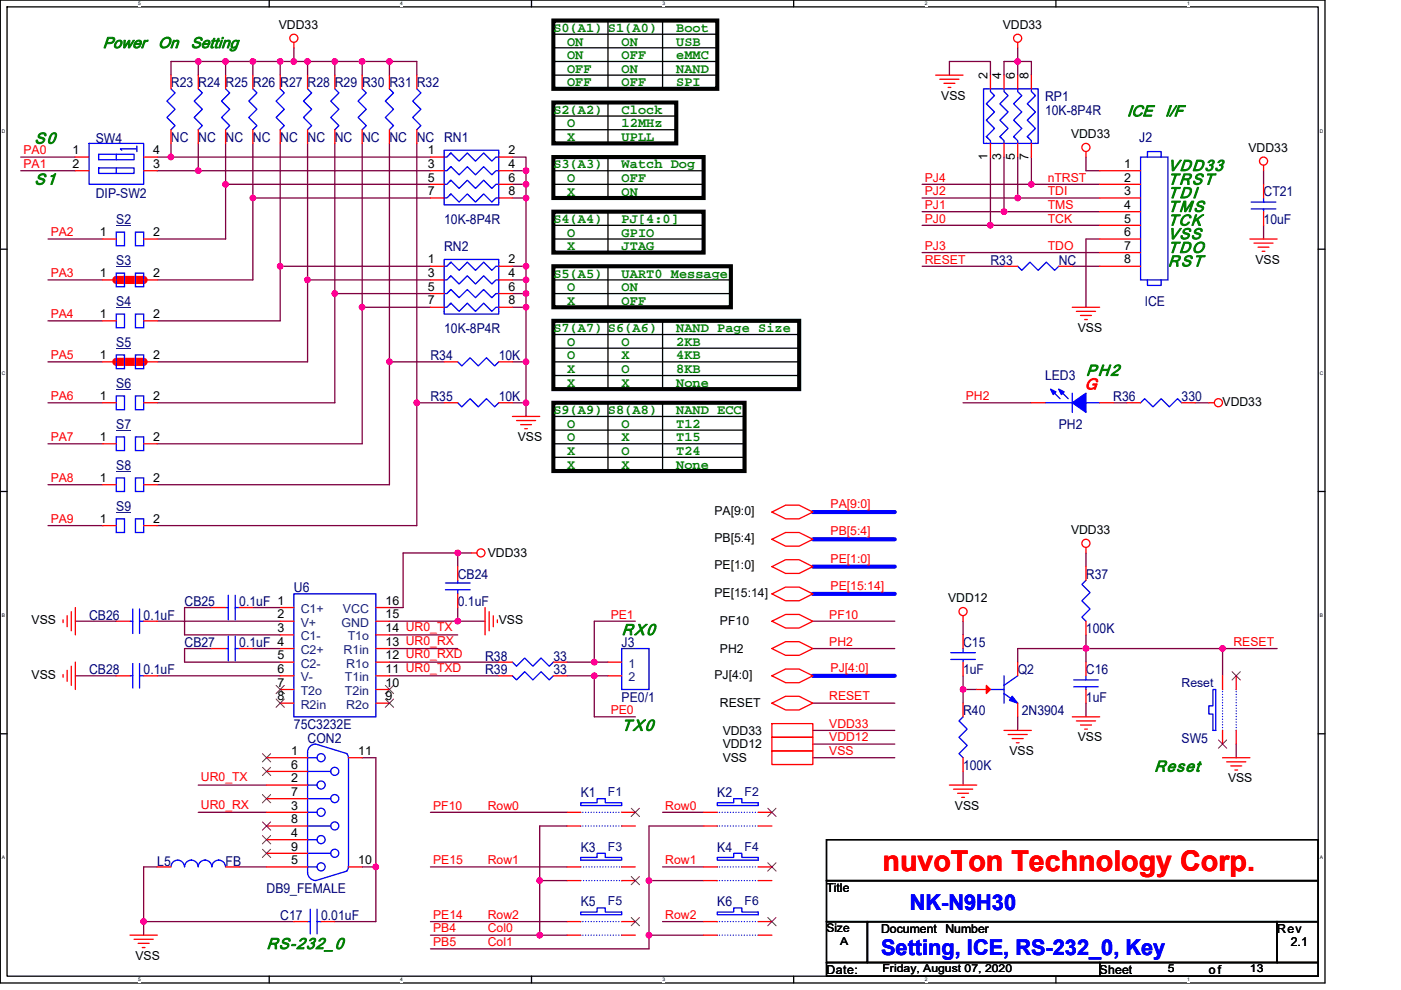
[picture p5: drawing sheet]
<svg xmlns="http://www.w3.org/2000/svg" width="297mm" height="210mm" viewBox="0 0 297 210" stroke-linecap="round" stroke-linejoin="round" font-family="sans-serif">
<path d="M.1 0h280.8v208.5h-280.8zM1.5 1.5h278v205.6h-278z" fill="none" stroke="#000" stroke-width=".28"/>
<g fill="#fff">
<path d="M29.3 .2h.6v1.1h-.6z"/>
<path d="M29.3 207.2h.6v1.2h-.6z"/>
</g>
<path d="M57.1 0v1.5M57.1 207.1v1.4" fill="none" stroke="#000" stroke-width=".28"/>
<g fill="#fff">
<path d="M84.9 .2h.5v1.1h-.5z"/>
<path d="M84.9 207.2h.5v1.2h-.5z"/>
</g>
<path d="M112.7 0v1.5M112.7 207.1v1.4" fill="none" stroke="#000" stroke-width=".28"/>
<g fill="#fff">
<path d="M140.5 .2h.6v1.1h-.6z"/>
<path d="M140.5 207.2h.6v1.2h-.6z"/>
</g>
<path d="M168.3 0v1.5M168.3 207.1v1.4" fill="none" stroke="#000" stroke-width=".28"/>
<g fill="#fff">
<path d="M196.1 .2h.5v1.1h-.5z"/>
<path d="M196.1 207.2h.5v1.2h-.5z"/>
</g>
<path d="M223.9 0v1.5M223.9 207.1v1.4" fill="none" stroke="#000" stroke-width=".28"/>
<g fill="#fff">
<path d="M251.7 .2h.5v1.1h-.5z"/>
<path d="M251.7 207.2h.5v1.2h-.5z"/>
<path d="M.4 27.2h.8v1.1h-.8z"/>
<path d="M279.8 27.2h.8v1.1h-.8z"/>
<path d="M.4 78.5h.8v1.2h-.8z"/>
<path d="M279.8 78.5h.8v1.2h-.8z"/>
</g>
<path d="M.1 52.9h1.4M279.5 52.9h1.4" fill="none" stroke="#000" stroke-width=".28"/>
<g fill="#fff">
<path d="M.4 129.9h.7v1.2h-.7z"/>
<path d="M279.8 129.9h.7v1.2h-.7z"/>
</g>
<path d="M.1 104.2h1.4M279.5 104.2h1.4" fill="none" stroke="#000" stroke-width=".28"/>
<g fill="#fff">
<path d="M.4 181.3h.7v1.2h-.7z"/>
<path d="M279.8 181.3h.7v1.2h-.7z"/>
</g>
<g fill="none" stroke="#000" stroke-width=".28">
<path d="M117.3 7.3h34.8M117.3 10.1h34.8M117.3 13h34.8M117.3 15.9h34.8M128.9 4.4v14.4M140.5 4.4v14.4M117.3 24.6h26.1M117.3 27.5h26.1M117.3 36.2h31.9M117.3 39.1h31.9M128.9 21.7v8.7M128.9 33.3v8.7"/>
<path d="M117.3 47.8h31.9M117.3 50.7h31.9M117.3 59.4h37.7M128.9 44.9v8.7M128.9 56.5v8.7M117.3 62.3h37.7M117.3 71h52.1M117.3 73.9h52.1M117.3 76.8h52.1M117.3 79.7h52.1M128.9 68.1v14.4M140.5 68.1v14.4"/>
<path d="M117.3 91.2h40.6M117.3 88.3h40.6M117.3 94.1h40.6M117.3 97h40.6M128.9 85.4v14.5M140.5 85.4v14.5M.1 155.6h1.4M279.5 155.6h1.4M175.2 178.1h104.3v8.7h-104.3zM175.2 186.8h104.3v8.7h-104.3zM175.2 195.5h8.7v8.7h-8.7zM183.9 195.5h86.9v8.7h-86.9z"/>
<path d="M270.8 195.5h8.7v8.7h-8.7zM175.2 204.2h57.9v2.9h-57.9zM233.1 204.2h46.4v2.9h-46.4z"/>
</g>
<path d="M117.3 4.4h34.8v14.4h-34.8zM117.3 21.7h26.1v8.7h-26.1zM117.3 33.3h31.9v8.7h-31.9zM117.3 44.9h31.9v8.7h-31.9zM117.3 56.5h37.7v8.7h-37.7zM117.3 68.1h52.1v14.4h-52.1zM117.3 85.4h40.6v14.5h-40.6z" fill="none" stroke="#000" stroke-width=".87"/>
<path d="M24.7 59.4h5.8M24.7 76.8h5.8" fill="none" stroke="#f00" stroke-width="1.7"/>
<g fill="none" stroke="#800040" stroke-width=".28">
<path d="M42 13h-5.7v2.9M42 13v2.9M42 13h5.8M47.8 13v2.9M47.8 13h5.8M53.6 13v2.9M53.6 13h5.8M59.4 13v2.9M59.4 13h2.9M62.3 10.1v2.9M62.3 13h2.9M65.2 13v2.9"/>
<path d="M65.2 13h5.8M71 13v2.9M71 13h5.8M76.8 13v2.9M76.8 13h5.8M82.6 13v2.9M82.6 13h5.8v2.9M201.3 15.9v-2.9h8.7v2.9M215.8 13h-2.9v2.9M215.8 10.1v2.9M215.8 13h2.9v2.9M215.8 13v2.9"/>
<path d="M4.4 33.3h11.6M4.4 36.2h11.6M33.4 36.2h8.6M33.4 33.3h2.9M36.3 33.3h55M36.3 30.4v2.9M42 30.4v5.8M42 36.2h49.3M47.8 39.1h43.5M47.8 39.1v11.6h-14.4M47.8 30.4v8.7M53.6 30.4v11.6"/>
<path d="M59.4 30.4v26.1M65.2 30.4v29M71 30.4v31.9M76.8 30.4v34.8M82.6 30.4v46.4M88.4 30.4v55M108.6 39.1h2.9v2.9M108.6 36.2h2.9M108.6 33.3h2.9v2.9M111.5 36.2v2.9M195.5 39.1h23.2M210 33.3v14.5"/>
<path d="M212.9 33.3v11.6M215.8 33.3v8.7M218.7 39.1h14.4M218.7 33.3v5.8M230.2 33.3v2.9h2.9M267.9 36.2v2.9M10.2 50.7h11.6M10.2 59.4h11.6M53.6 42v17.4h-20.2M53.6 42h37.7M59.4 56.5v11.6h-26M59.4 56.5h31.9"/>
<path d="M65.2 59.4v17.4h-31.8M65.2 59.4h26.1M108.6 59.4h2.9v2.9M108.6 56.5h2.9v2.9M108.6 42h2.9M111.5 42v14.5M195.5 47.8h14.5M195.5 42h20.3M195.5 53.6h37.6M195.5 56.5h17.4M195.5 44.9h17.4M210 47.8h23.1"/>
<path d="M212.9 44.9h20.2M215.8 42h17.3M227.3 56.5h5.8M233.1 50.7h-2.9v14.5M267.9 47.8v2.9M10.2 76.8h11.6M10.2 68.1h11.6M71 62.3h20.3M71 62.3v23.1h-37.6M76.8 65.2v28.9h-43.4M76.8 65.2h14.5M82.6 76.8v26h-49.2"/>
<path d="M82.6 76.8h11.6M108.6 76.8h2.9M108.6 65.2h2.9M108.6 62.3h2.9M111.5 76.8v8.6M111.5 65.2v11.6M111.5 62.3v2.9M10.2 85.4h11.6M10.2 94.1h11.6M88.4 85.4v26.1h-55M88.4 85.4h5.8M108.6 85.4h2.9"/>
<path d="M111.5 85.4v2.9M204.2 85.4h14.5M236 85.4h2.9M253.4 85.4h2.9M10.2 102.8h11.6M10.2 111.5h11.6M97 117.3v2.9M97 117.3h-11.5v11.6h-2.9M97 117.3h2.9M230.2 117.3v2.9M16 131.8h8.7M33.4 131.8h26"/>
<path d="M44.9 137.6h-5.8v2.8h20.3M44.9 128.9h-5.8v5.8h20.3M53.6 137.6h5.8M53.6 128.9h5.8M82.6 134.7h14.4M82.6 137.6h14.4M82.6 131.8h14.4M97 128.9v2.9M97 131.8h5.8M134.7 131.8h-8.7v8.6M172.3 131.8h17.4M172.3 137.6h17.4"/>
<path d="M204.2 131.8v2.9M230.2 134.7v2.9M230.2 137.6h29M230.2 137.6v2.8M230.2 137.6h-14.4v2.8M259.2 137.6h11.6M259.2 137.6v5.7M16 143.3h8.7M33.4 143.3h26M82.6 143.3h23.1M82.6 140.4h23.1M120.2 140.4h5.8"/>
<path d="M120.2 143.3h5.8M126 140.4h2.9M126 143.3v8.7h8.7M126 143.3h2.9M172.3 154.9h17.4M172.3 149.1h17.4M172.3 157.8h17.4M204.2 146.2h2.9M204.2 143.3v2.9M204.2 146.2v2.9M215.8 152v2.9M230.2 149.1v2.9"/>
<path d="M262.1 157.8v2.9M42 172.3h14.5M42 166.5h14.5M76.8 160.7h2.9v23.2M91.3 172.3h28.9M120.2 175.2h-5.8v11.6M140.5 172.3h8.7M149.2 175.2h-11.6v11.6M172.3 160.7h17.4M204.2 163.6v2.9M30.5 195.5v2.9M30.5 195.5h31.8"/>
<path d="M33.4 183.9h-2.9v11.6M50.7 183.9h5.8M76.8 183.9h2.9M79.7 183.9v11.6h-8.7M91.3 195.5h28.9M91.3 183.9h28.9M91.3 198.4h23.1M114.4 198.4h5.8M114.4 186.8h5.8M114.4 186.8v11.6M137.6 198.4v2.9h-46.3M137.6 186.8v11.6"/>
<path d="M137.6 198.4h11.6M137.6 186.8h11.6M140.5 183.9h8.7M140.5 195.5h8.7"/>
</g>
<g fill="#f0f" stroke="#f0f" stroke-width=".28">
<circle cx="210" cy="47.8" r=".57"/>
<circle cx="111.5" cy="85.4" r=".57"/>
<circle cx="111.5" cy="76.7" r=".57"/>
<circle cx="97" cy="117.3" r=".57"/>
<circle cx="97" cy="131.7" r=".57"/>
<circle cx="79.7" cy="183.9" r=".57"/>
<circle cx="204.2" cy="146.2" r=".57"/>
<circle cx="218.7" cy="39.1" r=".57"/>
<circle cx="215.8" cy="42" r=".57"/>
<circle cx="212.9" cy="44.9" r=".57"/>
<circle cx="215.8" cy="13" r=".57"/>
<circle cx="137.6" cy="198.4" r=".57"/>
<circle cx="137.6" cy="186.8" r=".57"/>
<circle cx="114.4" cy="186.8" r=".57"/>
<circle cx="114.4" cy="198.4" r=".57"/>
<circle cx="259.2" cy="137.5" r=".57"/>
<circle cx="230.2" cy="137.5" r=".57"/>
<circle cx="30.4" cy="195.5" r=".57"/>
<circle cx="42" cy="13" r=".57"/>
<circle cx="82.6" cy="13" r=".57"/>
<circle cx="76.8" cy="13" r=".57"/>
<circle cx="71" cy="13" r=".57"/>
<circle cx="62.3" cy="13" r=".57"/>
<circle cx="59.4" cy="13" r=".57"/>
<circle cx="53.6" cy="13" r=".57"/>
<circle cx="47.8" cy="13" r=".57"/>
<circle cx="65.2" cy="13" r=".57"/>
<circle cx="65.2" cy="59.4" r=".57"/>
<circle cx="71" cy="62.2" r=".57"/>
<circle cx="76.8" cy="65.1" r=".57"/>
<circle cx="82.6" cy="76.7" r=".57"/>
<circle cx="36.2" cy="33.3" r=".57"/>
<circle cx="42" cy="36.2" r=".57"/>
<circle cx="47.8" cy="39.1" r=".57"/>
<circle cx="53.6" cy="42" r=".57"/>
<circle cx="59.4" cy="56.5" r=".57"/>
<circle cx="88.3" cy="85.4" r=".57"/>
<circle cx="111.5" cy="65.1" r=".57"/>
<circle cx="111.5" cy="62.2" r=".57"/>
<circle cx="111.5" cy="59.4" r=".57"/>
<circle cx="111.5" cy="56.5" r=".57"/>
<circle cx="111.5" cy="42" r=".57"/>
<circle cx="111.5" cy="39.1" r=".57"/>
<circle cx="111.5" cy="36.2" r=".57"/>
<circle cx="126" cy="140.4" r=".57"/>
<circle cx="126" cy="143.3" r=".57"/>
</g>
<path d="M172.3 108.6h17.4M172.3 114.4h17.4M172.3 126h17.4M172.3 120.2h17.4M172.3 143.3h17.4" fill="none" stroke="#00f" stroke-width=".87"/>
<g fill="none" stroke="#f00" stroke-width=".28">
<path d="M36.3 15.9v2.9M42 15.9v2.9M47.8 15.9v2.9M53.6 15.9v2.9M59.4 15.9v2.9M62.3 9v1.1M65.2 15.9v2.9M71 15.9v2.9M76.8 15.9v2.9M82.6 15.9v2.9M88.4 15.9v2.9M198.4 15.9h5.8"/>
<path d="M199.3 16.8h4M200.1 17.7h2.4M201 18.5h.6M210 15.9v2.9M212.9 15.9v2.9M215.8 9v1.1M215.8 15.9v2.9M218.7 15.9v2.9M16 33.3h2.9M16 36.2h2.9M30.5 33.3h2.9M30.5 36.2h2.9"/>
<path d="M36.3 27.5v2.9M42 27.5v2.9M47.8 27.5v2.9M53.6 27.5v2.9M59.4 27.5v2.9M65.2 27.5v2.9M71 27.5v2.9M76.8 27.5v2.9M82.6 27.5v2.9M88.4 27.5v2.9M91.3 33.3h2.9M91.3 36.2h2.9"/>
<path d="M91.3 39.1h2.9M105.7 33.3h2.9M105.7 36.2h2.9M105.7 39.1h2.9M210 30.4v2.9M212.9 30.4v2.9M215.8 30.4v2.9M218.7 30.4v2.9M230.2 32.2v1.1M233.1 36.2h8.7M233.1 39.1h8.7M267.9 35.1v1.1"/>
<path d="M267.9 39.1v2.9M21.8 50.7h2.9M21.8 59.4h2.9M30.5 50.7h2.9M30.5 59.4h2.9M91.3 56.5h2.9M91.3 59.4h2.9M91.3 42h2.9M105.7 56.5h2.9M105.7 59.4h2.9M105.7 42h2.9M212.9 56.5h2.9"/>
<path d="M224.5 56.5h2.8M233.1 42h8.7M233.1 44.9h8.7M233.1 47.8h8.7M233.1 50.7h8.7M233.1 53.6h8.7M233.1 56.5h8.7M265 50.7h5.8M265.9 51.6h4M266.7 52.4h2.3M267.6 53.3h.6M267.9 44.9v2.9"/>
<path d="M21.8 76.8h2.9M21.8 68.1h2.9M30.5 76.8h2.9M30.5 68.1h2.9M91.3 62.3h2.9M91.3 65.2h2.9M94.2 76.8h2.8M105.7 62.3h2.9M105.7 65.2h2.9M105.7 76.8h2.9M227.3 65.2h5.8M228.2 66h4.1"/>
<path d="M229.1 66.9h2.3M230 67.8h.5M21.8 85.4h2.9M21.8 94.1h2.9M30.5 85.4h2.9M30.5 94.1h2.9M94.2 85.4h2.8M105.7 85.4h2.9M108.6 88.3h5.8M109.5 89.2h4.1M110.4 90.1h2.3M111.2 90.9h.6"/>
<path d="M218.7 85.4h2.9M233.1 85.4h2.9M238.9 85.4h2.9M250.5 85.4h2.9M256.3 85.4h1.2M21.8 102.8h2.9M21.8 111.5h2.9M30.5 102.8h2.9M30.5 111.5h2.9M99.9 117.3h1.2M163.7 108.6l2.9-1.5h2.8l2.9 1.5-2.9 1.4h-2.8zM163.7 114.4l2.9-1.5h2.8l2.9 1.5-2.9 1.4h-2.8z"/>
<path d="M230.2 116.1v1.2M13.4 131.5v.6M14.2 130.6v2.3M15.1 129.7v4.1M16 128.9v5.8M24.7 131.8h2.9M30.5 131.8h2.9M44.9 128.9h2.9M44.9 137.6h2.9M50.7 128.9h2.9M50.7 137.6h2.9M59.4 128.9h2.9"/>
<path d="M59.4 131.8h2.9M59.4 134.7h2.9M59.4 137.6h2.9M79.7 128.9h2.9M79.7 131.8h2.9M79.7 134.7h2.9M79.7 137.6h2.9M97 120.2v2.9M97 126v2.9M102.8 128.9v5.8M103.7 129.7v4.1M104.6 130.6v2.3"/>
<path d="M105.4 131.5v.6M163.7 131.8l2.9-1.5h2.8l2.9 1.5-2.9 1.4h-2.8zM163.7 126l2.9-1.5h2.8l2.9 1.5-2.9 1.4h-2.8zM163.7 120.2l2.9-1.5h2.8l2.9 1.5-2.9 1.4h-2.8zM163.7 137.6l2.9-1.5h2.8l2.9 1.5-2.9 1.4h-2.8zM204.2 130.6v1.2M204.2 134.7v2.9M230.2 120.2v2.9M230.2 131.8v2.9M13.4 143.1v.5M14.2 142.2v2.3M15.1 141.3v4.1"/>
<path d="M16 140.4v5.8M24.7 143.3h2.9M30.5 143.3h2.9M59.4 140.4h2.9M59.4 143.3h2.9M59.4 146.2h2.9M59.4 149.1h2.9M79.7 140.4h2.9M79.7 143.3h2.9M79.7 146.2h2.9M79.7 149.1h2.9M105.7 140.4h2.9"/>
<path d="M105.7 143.3h2.9M117.3 140.4h2.9M117.3 143.3h2.9M128.9 140.4h2.9M128.9 143.3h2.9M163.7 153.5h8.6v2.9h-8.6zM163.7 149.1l2.9-1.4h2.8l2.9 1.4-2.9 1.5h-2.8zM163.7 159.3h8.6v2.9h-8.6zM163.7 156.4h8.6v2.9h-8.6zM163.7 143.3l2.9-1.4h2.8l2.9 1.4-2.9 1.5h-2.8zM204.2 140.4v2.9M204.2 149.1v2.9"/>
<path d="M207.1 146.2h2.9M212.9 154.9h5.8M213.7 155.8h4.1M214.6 156.7h2.3M215.5 157.5h.6M215.8 149.1v2.9M215.8 140.4v2.9M227.3 152h5.8M228.2 152.9h4.1M229.1 153.8h2.3M230 154.6h.5M230.2 146.2v2.9"/>
<path d="M230.2 140.4v2.9M259.2 154.9v2.9M259.2 143.3v2.9M262.1 154.9v2.9M262.1 143.3v2.9M56.5 160.7h8.7M56.5 163.6h8.7M56.5 166.5h8.7M56.5 169.4h8.7M56.5 172.3h8.7M56.5 175.2h8.7M56.5 178.1h8.7"/>
<path d="M73.9 160.7h2.9M120.2 172.3h2.9M120.2 175.2h2.9M131.8 172.3h2.9M131.8 175.2h2.9M149.2 172.3h2.9M149.2 175.2h2.9M160.8 172.3h2.9M160.8 175.2h2.9M201.3 166.5h5.8M202.2 167.4h4M203 168.3h2.4"/>
<path d="M203.9 169.1h.6M204.2 160.7v2.9M259.2 160.7h5.8M260.1 161.6h4M260.9 162.5h2.4M261.8 163.3h.6M27.6 198.4h5.8M28.4 199.2h4.1M33.4 183.9h2.9M47.8 183.9h2.9M56.5 181h8.7M56.5 183.9h8.7"/>
<path d="M62.3 195.5h2.9M68.1 195.5h2.9M73.9 183.9h2.9M120.2 183.9h2.9M120.2 186.8h2.9M120.2 195.5h2.9M120.2 198.4h2.9M131.8 183.9h2.9M131.8 186.8h2.9M131.8 195.5h2.9M131.8 198.4h2.9M149.2 195.5h2.9"/>
<path d="M149.2 198.4h2.9M149.2 183.9h2.9M149.2 186.8h2.9M160.8 195.5h2.9M160.8 198.4h2.9M160.8 183.9h2.9M160.8 186.8h2.9M29.3 200.1h2.3M30.2 201h.6"/>
<circle cx="62.3" cy="8.1" r=".86"/>
<circle cx="215.8" cy="8.1" r=".86"/>
<circle cx="230.2" cy="31.3" r=".86"/>
<circle cx="267.9" cy="34.2" r=".86"/>
<circle cx="258.3" cy="85.4" r=".86"/>
<circle cx="102" cy="117.3" r=".86"/>
<circle cx="230.2" cy="115.2" r=".86"/>
<circle cx="204.2" cy="129.7" r=".86"/>
</g>
<g fill="none" stroke="#00f" stroke-width=".28">
<path d="M36.3 18.8l.8 .9-1.7 1.7 1.7 1.8-1.7 1.7 1.7 1.7-.8 .9M42 18.8l.9 .9-1.7 1.7 1.7 1.8-1.7 1.7 1.7 1.7-.9 .9M47.8 18.8l.9 .9-1.7 1.7 1.7 1.8-1.7 1.7 1.7 1.7-.9 .9M53.6 18.8l.9 .9-1.8 1.7 1.8 1.8-1.8 1.7 1.8 1.7-.9 .9M59.4 18.8l.9 .9-1.8 1.7 1.8 1.8-1.8 1.7 1.8 1.7-.9 .9M65.2 18.8l.9 .9-1.8 1.7 1.8 1.8-1.8 1.7 1.8 1.7-.9 .9M71 18.8l.9 .9-1.8 1.7 1.8 1.8-1.8 1.7 1.8 1.7-.9 .9M76.8 18.8l.9 .9-1.8 1.7 1.8 1.8-1.8 1.7 1.8 1.7-.9 .9M82.6 18.8l.8 .9-1.7 1.7 1.7 1.8-1.7 1.7 1.7 1.7-.8 .9M88.4 18.8l.8 .9-1.7 1.7 1.7 1.8-1.7 1.7 1.7 1.7-.8 .9M208.5 18.8h11.6v11.6h-11.6zM210 18.8v.6l.9 .9-1.8 1.7 1.8 1.7-1.8 1.8 1.8 1.7-1.8 1.8 .9 .8v.6"/>
<path d="M212.9 18.8v.6l.8 .9-1.7 1.7 1.7 1.7-1.7 1.8 1.7 1.7-1.7 1.8 .9 .8v.6M215.8 18.8v.6l.8 .9-1.7 1.7 1.7 1.7-1.7 1.8 1.7 1.7-1.7 1.8 .9 .8v.6M218.7 18.8v.6l.8 .9-1.7 1.7 1.7 1.7-1.7 1.8 1.7 1.7-1.7 1.8 .9 .8v.6M18.9 30.4h11.6v8.7h-11.6zM20.9 32.7h7.5v1.2h-7.5zM20.9 35.6h7.5v1.2h-7.5zM24.7 32.7v1.2M24.7 35.6v1.2M29 31v1.2M29 31.6h-3.5l.3 .3M94.2 33.3h.5l.9-.9 1.7 1.8 1.8-1.8 1.7 1.8 1.7-1.8 1.8 1.8 .9-.9h.5M94.2 36.2h.5l.9-.9 1.7 1.8 1.8-1.8 1.7 1.8 1.7-1.8 1.8 1.8 .9-.9h.5"/>
<path d="M94.2 39.1h.5l.9-.9 1.7 1.8 1.8-1.8 1.7 1.8 1.7-1.8 1.8 1.8 .9-.9h.5M94.2 31.9h11.5v11.6h-11.5zM95.6 32.4l-.3 .3M95.6 35.3l-.3 .3M95.6 38.2l-.3 .3M209.1 29l.3 .3M212 29l.3 .3M214.9 29l.3 .3M217.8 29l.3 .3M241.8 33.3h5.8v26.1h-5.8zM243.3 33.3v-1.1h2.9v1.1M24.7 49.2h1.7v2.9h-1.7z"/>
<path d="M24.7 57.9h1.7v2.9h-1.7zM28.7 49.2h1.8v2.9h-1.8zM28.7 57.9h1.8v2.9h-1.8zM94.2 56.5h.5l.9-.9 1.7 1.7 1.8-1.7 1.7 1.7 1.7-1.7 1.8 1.7 .9-.8h.5M94.2 59.4h.5l.9-.9 1.7 1.7 1.8-1.7 1.7 1.7 1.7-1.7 1.8 1.7 .9-.8h.5M94.2 42h.5l.9-.9 1.7 1.8 1.8-1.8 1.7 1.8 1.7-1.8 1.8 1.8 .9-.9h.5M94.2 55h11.5v11.6h-11.5zM95.6 55.6l-.3 .3M95.6 58.5l-.3 .3M95.6 41.1l-.3 .3M215.8 56.5l.8 .8 1.8-1.7 1.7 1.7 1.7-1.7 1.8 1.7 .9-.8M243.3 59.4v1.1h2.9v-1.1"/>
<path d="M265.3 42.9h5.2M265.3 44.3h5.2M267.9 44.3v.6M267.9 42v.9M24.7 75.3h1.7v2.9h-1.7zM24.7 66.6h1.7v2.9h-1.7zM28.7 75.3h1.8v2.9h-1.8zM28.7 66.6h1.8v2.9h-1.8zM94.2 62.3h.5l.9-.9 1.7 1.7 1.8-1.7 1.7 1.7 1.7-1.7 1.8 1.7 .9-.8h.5M94.2 65.2h.5l.9-.9 1.7 1.7 1.8-1.7 1.7 1.7 1.7-1.7 1.8 1.7 .9-.8h.5M95.6 61.4l-.3 .3M95.6 64.3l-.3 .3"/>
<path d="M97 76.8l.9 .8 1.8-1.7 1.7 1.7 1.7-1.7 1.8 1.7 .8-.8M24.7 84h1.7v2.9h-1.7zM24.7 92.7h1.7v2.9h-1.7zM28.7 84h1.8v2.9h-1.8zM28.7 92.7h1.8v2.9h-1.8zM97 85.4l.9 .9 1.8-1.7 1.7 1.7 1.7-1.7 1.8 1.7 .8-.9M221.6 85.4h5.7M223 82.8l1.7 1.8M224.7 82.8l1.8 1.8M227.3 83.4v4.1M230.2 85.4h2.9M241.8 85.4l.9-.8 1.8 1.7 1.7-1.7 1.7 1.7 1.8-1.7 .8 .8"/>
<path d="M24.7 101.4h1.7v2.8h-1.7zM24.7 110h1.7v2.9h-1.7zM28.7 101.4h1.8v2.8h-1.8zM28.7 110h1.8v2.9h-1.8zM27.6 131.8h.5M28.1 129.2v5.2M29.6 131.8h.9M29.6 129.2v5.2M47.8 128.9h.6M47.8 137.6h.6M48.4 126.3v5.2M48.4 134.9v5.3"/>
<path d="M49.9 126.3v5.2M49.9 134.9v5.3M49.9 128.9h.8M49.9 137.6h.8M62.3 126h17.4v26h-17.4zM94.4 125.1h5.3M94.4 123.7h5.3M97 123.1v.6M97 125.1v.9M131.8 137.6h5.8v8.6h-5.8zM201.6 138.4h5.2M201.6 139.9h5.2"/>
<path d="M204.2 139.9v.5M204.2 137.6v.8M230.2 123.1l-.8 .9 1.7 1.7-1.7 1.7 1.7 1.8-1.7 1.7 .8 .9M27.6 143.3h.5M28.1 140.7v5.2M29.6 143.3h.9M29.6 140.7v5.2M73.5 159.9l.4 .8v23.2l-.4 .8M73.6 159.9l-6.7-2.1a1.71 1.71 0 0 0-1.7 1.7v25.5a1.73 1.73 0 0 0 1.7 1.8M108.6 140.4l.9 .9 1.7-1.7 1.8 1.7 1.7-1.7 1.8 1.7 .8-.9M108.6 143.3l.9 .9 1.7-1.7 1.8 1.7 1.7-1.7 1.8 1.7 .8-.9M204.2 152l-.9 .9 1.8 1.7-1.8 1.8 1.8 1.7-1.8 1.8 .9 .8"/>
<path d="M210 146.2h2.9M212.9 147.1l2.9 2M212.9 143.3v5.8M215.8 143.3l-2.9 2.1M227.6 144.2h5.3M227.6 145.7h5.3M230.2 145.7v.5M230.2 143.3v.9M257.2 146.2h.6v8.7h-.6v-3.5h-.9v-1.7h.9zM65.2 163.6h4.9M65.2 169.4h4.9M65.2 175.2h4.9"/>
<path d="M65.2 160.7h2M65.2 166.5h2M65.2 172.3h2M65.2 178.1h2M123.1 170.3h3.5v-.9h1.7v.9h3.5v.6h-8.7zM152.1 170.3h3.5v-.9h1.7v.9h3.5v.6h-8.7zM36.3 183.9a1.43 1.43 0 0 1 1.4-1.5 1.43 1.43 0 0 1 1.4 1.5 1.46 1.46 0 0 1 1.5-1.5 1.45 1.45 0 0 1 1.4 1.5 1.46 1.46 0 0 1 1.5-1.5 1.45 1.45 0 0 1 1.4 1.5M44.9 183.9a1.42 1.42 0 0 1 1.5-1.5h-.1a1.45 1.45 0 0 1 1.5 1.5M65.2 181h4.9M65.2 195.5h.6M65.2 183.9h2M65.8 192.8v5.3"/>
<path d="M67.2 195.5h.9M67.2 192.8v5.3M73.6 184.7l-6.7 2.1M123.1 181.9h3.5v-.9h1.7v.9h3.5v.5h-8.7zM123.1 193.4h3.5v-.8h1.7v.8h3.5v.6h-8.7zM152.1 193.4h3.5v-.8h1.7v.8h3.5v.6h-8.7zM152.1 181.9h3.5v-.9h1.7v.9h3.5v.5h-8.7z"/>
<circle cx="68.1" cy="166.5" r=".86"/>
<circle cx="68.1" cy="172.3" r=".86"/>
<circle cx="68.1" cy="178.1" r=".86"/>
<circle cx="68.1" cy="160.7" r=".86"/>
<circle cx="71" cy="163.6" r=".86"/>
<circle cx="71" cy="175.2" r=".86"/>
<circle cx="71" cy="169.4" r=".86"/>
<circle cx="68.1" cy="183.9" r=".86"/>
<circle cx="71" cy="181" r=".86"/>
</g>
<path d="M24.7 47.9h3.1M24.7 56.6h3.1M24.7 73.9h3.1M24.7 65.3h3.1M24.7 82.6h3.1M24.7 100h3.1M24.7 91.3h3.1M24.7 108.7h3.1M131.8 137.6h2.7" fill="none" stroke="#000080" stroke-width=".21"/>
<g fill="none" stroke="#00f" stroke-width=".28" stroke-dasharray="0 .6">
<path d="M259.2 154.9v-8.7M259.2 146.2h.1M262.1 154.9v-8.7M262.1 146.2h.1M123.1 172.3h.1M123.1 175.2h.1M131.8 172.3h-8.7M131.8 175.2h-8.7M152.1 172.3h.1M152.1 175.2h.1M160.8 172.3h-8.7M160.8 175.2h-8.7"/>
<path d="M123.1 183.9h8.7M123.1 186.8h8.7M123.1 195.5h.1M123.1 198.4h.1M131.8 183.9h.1M131.8 186.8h.1M131.8 195.5h-8.7M131.8 198.4h-8.7M152.1 195.5h.1M152.1 198.4h.1M152.1 183.9h.1M152.1 186.8h.1"/>
<path d="M160.8 195.5h-8.7M160.8 198.4h-8.7M160.8 183.9h-8.7M160.8 186.8h-8.7"/>
</g>
<g fill="none" stroke="#804000" stroke-width=".21">
<path d="M55.6 159.9l1.8 1.7M57.4 159.9l-1.8 1.7M58.5 145.4l1.8 1.7M58.5 148.3l1.8 1.7M60.3 145.4l-1.8 1.7M60.3 148.3l-1.8 1.7M81.7 145.4l1.8 1.7M81.7 148.3l1.8 1.7M83.4 145.4l-1.7 1.7M83.4 148.3l-1.7 1.7M258.3 157l1.8 1.7M260.1 157l-1.8 1.7"/>
<path d="M261.2 142.5l1.8 1.7M263 142.5l-1.8 1.7M55.6 162.8l1.8 1.7M55.6 168.5l1.8 1.8M55.6 174.3l1.8 1.8M55.6 177.2l1.8 1.8M57.4 162.8l-1.8 1.7M57.4 168.5l-1.8 1.8M57.4 174.3l-1.8 1.8M57.4 177.2l-1.8 1.8M133.8 171.4l1.8 1.8M135.6 171.4l-1.8 1.8"/>
<path d="M162.8 171.4l1.7 1.8M164.5 171.4l-1.7 1.8M55.6 180.1l1.8 1.8M57.4 180.1l-1.8 1.8M133.8 185.9l1.8 1.8M133.8 194.6l1.8 1.8M135.6 185.9l-1.8 1.8M135.6 194.6l-1.8 1.8M162.8 194.6l1.7 1.8M162.8 183l1.7 1.8M164.5 194.6l-1.7 1.8M164.5 183l-1.7 1.8"/>
</g>
<g fill="#00f" stroke="#00f" stroke-width=".28">
<path d="M227.3 85.4l2.9-2v4.1z" fill-rule="evenodd"/>
<path d="M222.7 82.5l1.2 .6-.6 .6z" fill-rule="evenodd"/>
<path d="M224.5 82.5l1.1 .6-.6 .6z" fill-rule="evenodd"/>
<path d="M214.6 147.7l1.2 1.4-1.8-.6z" fill-rule="evenodd"/>
</g>
<path d="M209.1 145.4l.9 .8-.9 .9z" fill="#f00" stroke="#f00" stroke-width=".28"/>
<text font-size="6.1" fill="#f00" x="187.1" y="184.8">nuvoTon Technology Corp.</text>
<g font-size="4.6" fill="#00f">
<text x="192.9" y="193.1">NK-N9H30</text>
<text x="186.8" y="202.6">Setting, ICE, RS-232_0, Key</text>
</g>
<g font-size="3.4" fill="#008000">
<text x="21.8" y="10.2">Power</text>
<text x="33.5" y="10.2">On</text>
<text x="40.4" y="10.2">Setting</text>
<text x="238.9" y="24.7">ICE</text>
<text x="247" y="24.7">I/F</text>
<text x="7.3" y="30.4">S0</text>
<text x="7.3" y="39.1">S1</text>
<text x="247.6" y="36.2">VDD33</text>
<text x="247.6" y="39.1">TRST</text>
<text x="247.6" y="44.9">TMS</text>
<text x="247.6" y="47.8">TCK</text>
<text x="247.6" y="42">TDI</text>
<text x="247.6" y="50.7">VSS</text>
<text x="247.6" y="53.6">TDO</text>
<text x="247.6" y="56.5">RST</text>
<text x="230.2" y="79.7">PH2</text>
<text x="131.8" y="134.7">RX0</text>
<text x="131.8" y="155">TX0</text>
<text x="244.7" y="163.6">Reset</text>
<text x="56.5" y="201.3">RS-232_0</text>
</g>
<text font-size="3.4" fill="#f00" x="230" y="82.6">G</text>
<g font-size="2.9" fill="#008000">
<text x="117.3" y="6.8">S0(A1) S1(A0)</text>
<text x="120.2" y="9.7">ON</text>
<text x="131.8" y="9.7">ON</text>
<text x="143.4" y="9.7">USB</text>
<text x="143.4" y="6.8">Boot</text>
<text x="120.2" y="12.5">ON</text>
<text x="120.2" y="15.4">OFF</text>
<text x="131.8" y="12.5">OFF</text>
<text x="131.8" y="15.4">ON</text>
<text x="143.4" y="12.5">eMMC</text>
<text x="143.4" y="15.4">NAND</text>
<text x="120.2" y="18.3">OFF</text>
<text x="131.8" y="18.3">OFF</text>
<text x="143.4" y="18.3">SPI</text>
<text x="117.3" y="24.1">S2(A2)</text>
<text x="120.2" y="27">O</text>
<text x="120.2" y="29.9">X</text>
<text x="131.8" y="27">12MHz</text>
<text x="131.8" y="29.9">UPLL</text>
<text x="131.8" y="24.1">Clock</text>
<text x="117.3" y="35.7">S3(A3)</text>
<text x="131.8" y="35.7">Watch Dog</text>
<text x="120.2" y="38.6">O</text>
<text x="120.2" y="41.5">X</text>
<text x="131.8" y="38.6">OFF</text>
<text x="131.8" y="41.5">ON</text>
<text x="117.3" y="47.3">S4(A4)</text>
<text x="131.8" y="47.3">PJ[4:0]</text>
<text x="120.2" y="50.2">O</text>
<text x="120.2" y="53.1">X</text>
<text x="131.8" y="50.2">GPIO</text>
<text x="131.8" y="53.1">JTAG</text>
<text x="117.3" y="58.9">S5(A5)</text>
<text x="131.8" y="58.9">UART0 Message</text>
<text x="120.2" y="61.8">O</text>
<text x="120.2" y="64.7">X</text>
<text x="131.8" y="64.7">OFF</text>
<text x="131.8" y="61.8">ON</text>
<text x="117.3" y="70.4">S7(A7) S6(A6)</text>
<text x="143.4" y="70.4">NAND Page Size</text>
<text x="120.2" y="73.3">O</text>
<text x="120.2" y="76.2">O</text>
<text x="131.8" y="73.3">O</text>
<text x="131.8" y="76.2">X</text>
<text x="143.4" y="73.3">2KB</text>
<text x="143.4" y="76.2">4KB</text>
<text x="120.2" y="82">X</text>
<text x="120.2" y="79.1">X</text>
<text x="131.8" y="82">X</text>
<text x="131.8" y="79.1">O</text>
<text x="143.4" y="82">None</text>
<text x="143.4" y="79.1">8KB</text>
<text x="117.3" y="87.8">S9(A9)</text>
<text x="128.9" y="87.8">S8(A8)</text>
<text x="143.4" y="87.8">NAND ECC</text>
<text x="120.2" y="90.7">O</text>
<text x="120.2" y="93.6">O</text>
<text x="131.8" y="90.7">O</text>
<text x="131.8" y="93.6">X</text>
<text x="143.4" y="90.7">T12</text>
<text x="143.4" y="93.6">T15</text>
<text x="120.2" y="99.4">X</text>
<text x="120.2" y="96.5">X</text>
<text x="131.8" y="99.4">X</text>
<text x="131.8" y="96.5">O</text>
<text x="143.4" y="99.4">None</text>
<text x="143.4" y="96.5">T24</text>
</g>
<g font-size="2.9" fill="#000080">
<text x="36.3" y="18.5">R23 R24 R25 R26 R27 R28 R29 R30 R31 R32</text>
<text x="221.6" y="21.4">RP1</text>
<text x="221.6" y="24.3">10K-8P4R</text>
<text x="20.3" y="30.4">SW4</text>
<text x="36.3" y="30.1">NC</text>
<text x="42" y="30.1">NC</text>
<text x="47.8" y="30.1">NC</text>
<text x="53.6" y="30.1">NC</text>
<text x="59.4" y="30.1">NC</text>
<text x="65.2" y="30.1">NC</text>
<text x="71" y="30.1">NC</text>
<text x="76.8" y="30.1">NC</text>
<text x="82.6" y="30.1">NC</text>
<text x="88.4" y="30.1">NC</text>
<text x="94.2" y="30.1">RN1</text>
<text x="241.6" y="30.1">J2</text>
<text x="20.3" y="42">DIP-SW2</text>
<text x="267.9" y="41.7">CT21</text>
<text x="24.7" y="47.5">S2</text>
<text x="94.2" y="47.5">10K-8P4R</text>
<text x="267.9" y="47.5">10uF</text>
<text x="94.2" y="53.3">RN2</text>
<text x="24.7" y="56.2">S3</text>
<text x="210" y="56.2">R33</text>
<text x="224.5" y="56.2">NC</text>
<text x="24.7" y="64.9">S4</text>
<text x="242.7" y="64.9">ICE</text>
<text x="94.2" y="70.6">10K-8P4R</text>
<text x="24.7" y="73.5">S5</text>
<text x="91.3" y="76.4">R34</text>
<text x="105.7" y="76.4">10K</text>
<text x="24.7" y="82.2">S6</text>
<text x="221.6" y="80.5">LED3</text>
<text x="91.3" y="85.1">R35</text>
<text x="105.7" y="85.1">10K</text>
<text x="236" y="85.1">R36</text>
<text x="250.5" y="85.1">330</text>
<text x="24.7" y="90.9">S7</text>
<text x="224.5" y="90.9">PH2</text>
<text x="24.7" y="99.6">S8</text>
<text x="24.7" y="108.3">S9</text>
<text x="62.3" y="125.7">U6</text>
<text x="97" y="122.8">CB24</text>
<text x="230.2" y="122.8">R37</text>
<text x="18.9" y="131.4">CB26</text>
<text x="30.5" y="131.4">0.1uF</text>
<text x="39.1" y="128.5">CB25</text>
<text x="50.7" y="128.5">0.1uF 1</text>
<text x="97" y="128.5">0.1uF</text>
<text x="39.1" y="137.2">CB27</text>
<text x="50.7" y="137.2">0.1uF 4</text>
<text x="131.8" y="137.2">J3</text>
<text x="204.2" y="137.2">C15</text>
<text x="230.2" y="134.3">100K</text>
<text x="18.9" y="143">CB28</text>
<text x="30.5" y="143">0.1uF</text>
<text x="102.8" y="140.1">R38</text>
<text x="102.8" y="143">R39</text>
<text x="117.3" y="140.1">33</text>
<text x="117.3" y="143">33</text>
<text x="204.2" y="143">1uF</text>
<text x="215.8" y="143">Q2</text>
<text x="230.2" y="143">C16</text>
<text x="131.8" y="148.8">PE0/1</text>
<text x="230.2" y="148.8">1uF</text>
<text x="62.3" y="154.6">75C3232E</text>
<text x="204.2" y="151.7">R40</text>
<text x="216.6" y="151.7">2N3904</text>
<text x="65.2" y="157.5">CON2</text>
<text x="250.5" y="157.5">SW5</text>
<text x="204.2" y="163.3">100K</text>
<text x="123.1" y="169.1">K1</text>
<text x="152.1" y="169.1">K2</text>
<text x="33.4" y="183.6">L5</text>
<text x="47.8" y="183.6">FB</text>
<text x="123.1" y="180.7">K3</text>
<text x="152.1" y="180.7">K4</text>
<text x="56.5" y="189.4">DB9_FEMALE</text>
<text x="59.4" y="195.2">C17</text>
<text x="68.1" y="195.2">0.01uF</text>
<text x="123.1" y="192.3">K5</text>
<text x="152.1" y="192.3">K6</text>
</g>
<g font-size="2.6">
<text x="59.1" y="6.1">VDD33</text>
<text x="212.6" y="6.1">VDD33</text>
<text x="209.4" y="16.8" transform="rotate(-90 209.4 16.8)">2</text>
<text x="212.3" y="16.8" transform="rotate(-90 212.3 16.8)">4</text>
<text x="215.2" y="16.8" transform="rotate(-90 215.2 16.8)">6</text>
<text x="218.1" y="16.8" transform="rotate(-90 218.1 16.8)">8</text>
<text x="199.6" y="21.2">VSS</text>
<text x="227.1" y="29.3">VDD33</text>
<text x="15.4" y="32.7">1</text>
<text x="15.4" y="35.6">2</text>
<text x="32.5" y="32.7">4</text>
<text x="32.5" y="35.6">3</text>
<text x="90.7" y="32.7">1</text>
<text x="90.7" y="35.6">3</text>
<text x="107.8" y="32.7">2</text>
<text x="107.8" y="35.6">4</text>
<text x="209.4" y="33.9" transform="rotate(-90 209.4 33.9)">1</text>
<text x="212.3" y="33.9" transform="rotate(-90 212.3 33.9)">3</text>
<text x="215.2" y="33.9" transform="rotate(-90 215.2 33.9)">5</text>
<text x="218.1" y="33.9" transform="rotate(-90 218.1 33.9)">7</text>
<text x="238.3" y="35.6">1</text>
<text x="264.7" y="32.2">VDD33</text>
<text x="90.7" y="38.5">5</text>
<text x="90.7" y="41.4">7</text>
<text x="107.8" y="38.5">6</text>
<text x="107.8" y="41.4">8</text>
<text x="238.3" y="38.5">2</text>
<text x="238.3" y="41.4">3</text>
<text x="238.3" y="44.3">4</text>
<text x="238.3" y="47.2">5</text>
<text x="21.2" y="50.1">1</text>
<text x="32.5" y="50.1">2</text>
<text x="238.3" y="50.1">6</text>
<text x="238.3" y="53">7</text>
<text x="21.2" y="58.8">1</text>
<text x="32.5" y="58.8">2</text>
<text x="90.7" y="55.9">1</text>
<text x="90.7" y="58.8">3</text>
<text x="107.8" y="55.9">2</text>
<text x="107.8" y="58.8">4</text>
<text x="238.3" y="55.9">8</text>
<text x="266.2" y="55.9">VSS</text>
<text x="90.7" y="61.7">5</text>
<text x="90.7" y="64.6">7</text>
<text x="107.8" y="61.7">6</text>
<text x="107.8" y="64.6">8</text>
<text x="21.2" y="67.5">1</text>
<text x="32.5" y="67.5">2</text>
<text x="228.5" y="70.4">VSS</text>
<text x="21.2" y="76.2">1</text>
<text x="32.5" y="76.2">2</text>
<text x="21.2" y="84.8">1</text>
<text x="32.5" y="84.8">2</text>
<text x="259.2" y="86">VDD33</text>
<text x="21.2" y="93.5">1</text>
<text x="32.5" y="93.5">2</text>
<text x="109.8" y="93.6">VSS</text>
<text x="21.2" y="102.2">1</text>
<text x="32.5" y="102.2">2</text>
<text x="21.2" y="110.9">1</text>
<text x="32.5" y="110.9">2</text>
<text x="151.5" y="109.2">PA[9:0]</text>
<text x="227.1" y="113.2">VDD33</text>
<text x="103.4" y="118.2">VDD33</text>
<text x="151.5" y="115">PB[5:4]</text>
<text x="151.5" y="120.8">PE[1:0]</text>
<text x="58.8" y="131.2">2</text>
<text x="81.7" y="128.3">16</text>
<text x="81.7" y="131.2">15</text>
<text x="151.5" y="126.6">PE[15:14]</text>
<text x="201" y="127.7">VDD12</text>
<text x="6.7" y="132.4">VSS</text>
<text x="58.8" y="134.1">3</text>
<text x="81.7" y="137">13 UR0_RX</text>
<text x="81.7" y="134.1">14 UR0_TX</text>
<text x="105.7" y="132.4">VSS</text>
<text x="152.7" y="132.7">PF10</text>
<text x="6.7" y="143.9">VSS</text>
<text x="58.8" y="139.8">5</text>
<text x="58.8" y="142.7">6</text>
<text x="81.7" y="139.8">12 UR0_RXD</text>
<text x="81.7" y="142.7">11 UR0_TXD</text>
<text x="151.5" y="143.9">PJ[4:0]</text>
<text x="152.7" y="138.4">PH2</text>
<text x="58.8" y="145.6">7</text>
<text x="58.8" y="148.5">8</text>
<text x="81.7" y="148.5">9</text>
<text x="81.7" y="145.6">10</text>
<text x="152.7" y="150">RESET</text>
<text x="153.2" y="155.8">VDD33</text>
<text x="61.7" y="160.1">1</text>
<text x="75.9" y="160.1">11</text>
<text x="153.2" y="161.6">VSS</text>
<text x="153.2" y="158.7">VDD12</text>
<text x="214" y="160.1">VSS</text>
<text x="228.5" y="157.2">VSS</text>
<text x="61.7" y="163">6</text>
<text x="61.7" y="165.9">2</text>
<text x="260.4" y="165.9">VSS</text>
<text x="61.7" y="168.8">7</text>
<text x="61.7" y="171.7">3</text>
<text x="202.5" y="171.7">VSS</text>
<text x="61.7" y="174.6">8</text>
<text x="61.7" y="177.5">4</text>
<text x="61.7" y="180.4">9</text>
<text x="61.7" y="183.3">5</text>
<text x="75.9" y="183.3">10</text>
<text x="175.2" y="189.1">Title</text>
<text x="186.8" y="197.8">Document Number</text>
<text x="270.8" y="197.8">Rev</text>
<text x="28.7" y="203.6">VSS</text>
<text x="273.7" y="200.7">2.1</text>
<text x="175.2" y="206.5">Date:</text>
<text x="233.1" y="206.5">Sheet</text>
<text x="256.3" y="206.5">of</text>
</g>
<g font-size="2.6" fill="#f00">
<text x="5" y="35.6">PA1</text>
<text x="5" y="32.7">PA0</text>
<text x="196.1" y="38.5">PJ4</text>
<text x="196.1" y="41.4">PJ2</text>
<text x="222.1" y="38.5">nTRST</text>
<text x="222.1" y="41.4">TDI</text>
<text x="196.1" y="44.3">PJ1</text>
<text x="196.1" y="47.2">PJ0</text>
<text x="222.1" y="44.3">TMS</text>
<text x="222.1" y="47.2">TCK</text>
<text x="10.7" y="50.1">PA2</text>
<text x="196.1" y="53">PJ3</text>
<text x="222.1" y="53">TDO</text>
<text x="10.7" y="58.8">PA3</text>
<text x="196.1" y="55.9">RESET</text>
<text x="10.7" y="67.5">PA4</text>
<text x="10.7" y="76.2">PA5</text>
<text x="10.7" y="84.9">PA6</text>
<text x="204.8" y="84.9">PH2</text>
<text x="10.7" y="93.6">PA7</text>
<text x="10.7" y="102.2">PA8</text>
<text x="176.1" y="107.7">PA[9:0]</text>
<text x="10.7" y="110.9">PA9</text>
<text x="176.1" y="113.5">PB[5:4]</text>
<text x="176.1" y="119.3">PE[1:0]</text>
<text x="176.1" y="125.1">PE[15:14]</text>
<text x="129.5" y="131.2">PE1</text>
<text x="175.8" y="131.2">PF10</text>
<text x="175.8" y="137">PH2</text>
<text x="261.5" y="137">RESET</text>
<text x="176.1" y="142.5">PJ[4:0]</text>
<text x="175.8" y="148.6">RESET</text>
<text x="129.5" y="151.5">PE0</text>
<text x="175.8" y="154.3">VDD33</text>
<text x="175.8" y="160.1">VSS</text>
<text x="175.8" y="157.2">VDD12</text>
<text x="42.6" y="165.7">UR0_TX</text>
<text x="42.6" y="171.5">UR0_RX</text>
<text x="91.8" y="171.7">PF10</text>
<text x="103.4" y="171.7">Row0</text>
<text x="141.1" y="171.7">Row0</text>
<text x="91.8" y="183.3">PE15</text>
<text x="103.4" y="183.3">Row1</text>
<text x="141.1" y="183.3">Row1</text>
<text x="91.8" y="194.9">PE14</text>
<text x="91.8" y="197.8">PB4</text>
<text x="103.4" y="197.8">Col0</text>
<text x="103.4" y="194.9">Row2</text>
<text x="141.1" y="194.9">Row2</text>
<text x="91.8" y="200.7">PB5</text>
<text x="103.4" y="200.7">Col1</text>
</g>
<g font-size="2.6" fill="#004080">
<text x="63.8" y="130">C1+</text>
<text x="72.7" y="130">VCC</text>
<text x="63.8" y="132.9">V+</text>
<text x="63.8" y="135.8">C1-</text>
<text x="72.4" y="132.9">GND</text>
<text x="73.7" y="135.8">T1o</text>
<text x="63.8" y="138.7">C2+</text>
<text x="63.8" y="141.6">C2-</text>
<text x="72.8" y="138.7">R1in</text>
<text x="73.4" y="141.6">R1o</text>
<text x="133.2" y="141.6">1</text>
<text x="63.8" y="144.5">V-</text>
<text x="63.8" y="147.4">T2o</text>
<text x="73.1" y="144.5">T1in</text>
<text x="73.1" y="147.4">T2in</text>
<text x="133.2" y="144.5">2</text>
<text x="63.8" y="150.3">R2in</text>
<text x="73.4" y="150.3">R2o</text>
</g>
<g font-size="2.6" fill="#000080">
<text x="250.5" y="145.7">Reset</text>
<text x="128.9" y="168.8">F1</text>
<text x="157.9" y="168.8">F2</text>
<text x="128.9" y="180.4">F3</text>
<text x="157.9" y="180.4">F4</text>
<text x="128.9" y="192">F5</text>
<text x="157.9" y="192">F6</text>
</g>
<text font-size="2.5" x="175.2" y="197.7">Size</text>
<g font-size="2.3">
<text x="178.1" y="200.4">A</text>
<text x="187.1" y="206.2">Friday, August 07, 2020</text>
<text x="247.6" y="206.2">5</text>
<text x="265" y="206.2">13</text>
</g>
<g font-size="1">
<text x="29.3" y="1.1">5</text>
<text x="84.9" y="1.1">4</text>
<text x="140.5" y="1.1">3</text>
<text x="196.1" y="1.1">2</text>
<text x="251.7" y="1.1">1</text>
<text x=".4" y="28.1">D</text>
<text x="279.8" y="28.1">D</text>
<text x=".4" y="79.5">C</text>
<text x="279.8" y="79.5">C</text>
<text x=".4" y="130.9">B</text>
<text x="279.8" y="130.9">B</text>
<text x=".4" y="182.3">A</text>
<text x="279.8" y="182.3">A</text>
<text x="29.3" y="208.2">5</text>
<text x="84.9" y="208.2">4</text>
<text x="140.5" y="208.2">3</text>
<text x="196.1" y="208.2">2</text>
<text x="251.7" y="208.2">1</text>
</g>
</svg>
